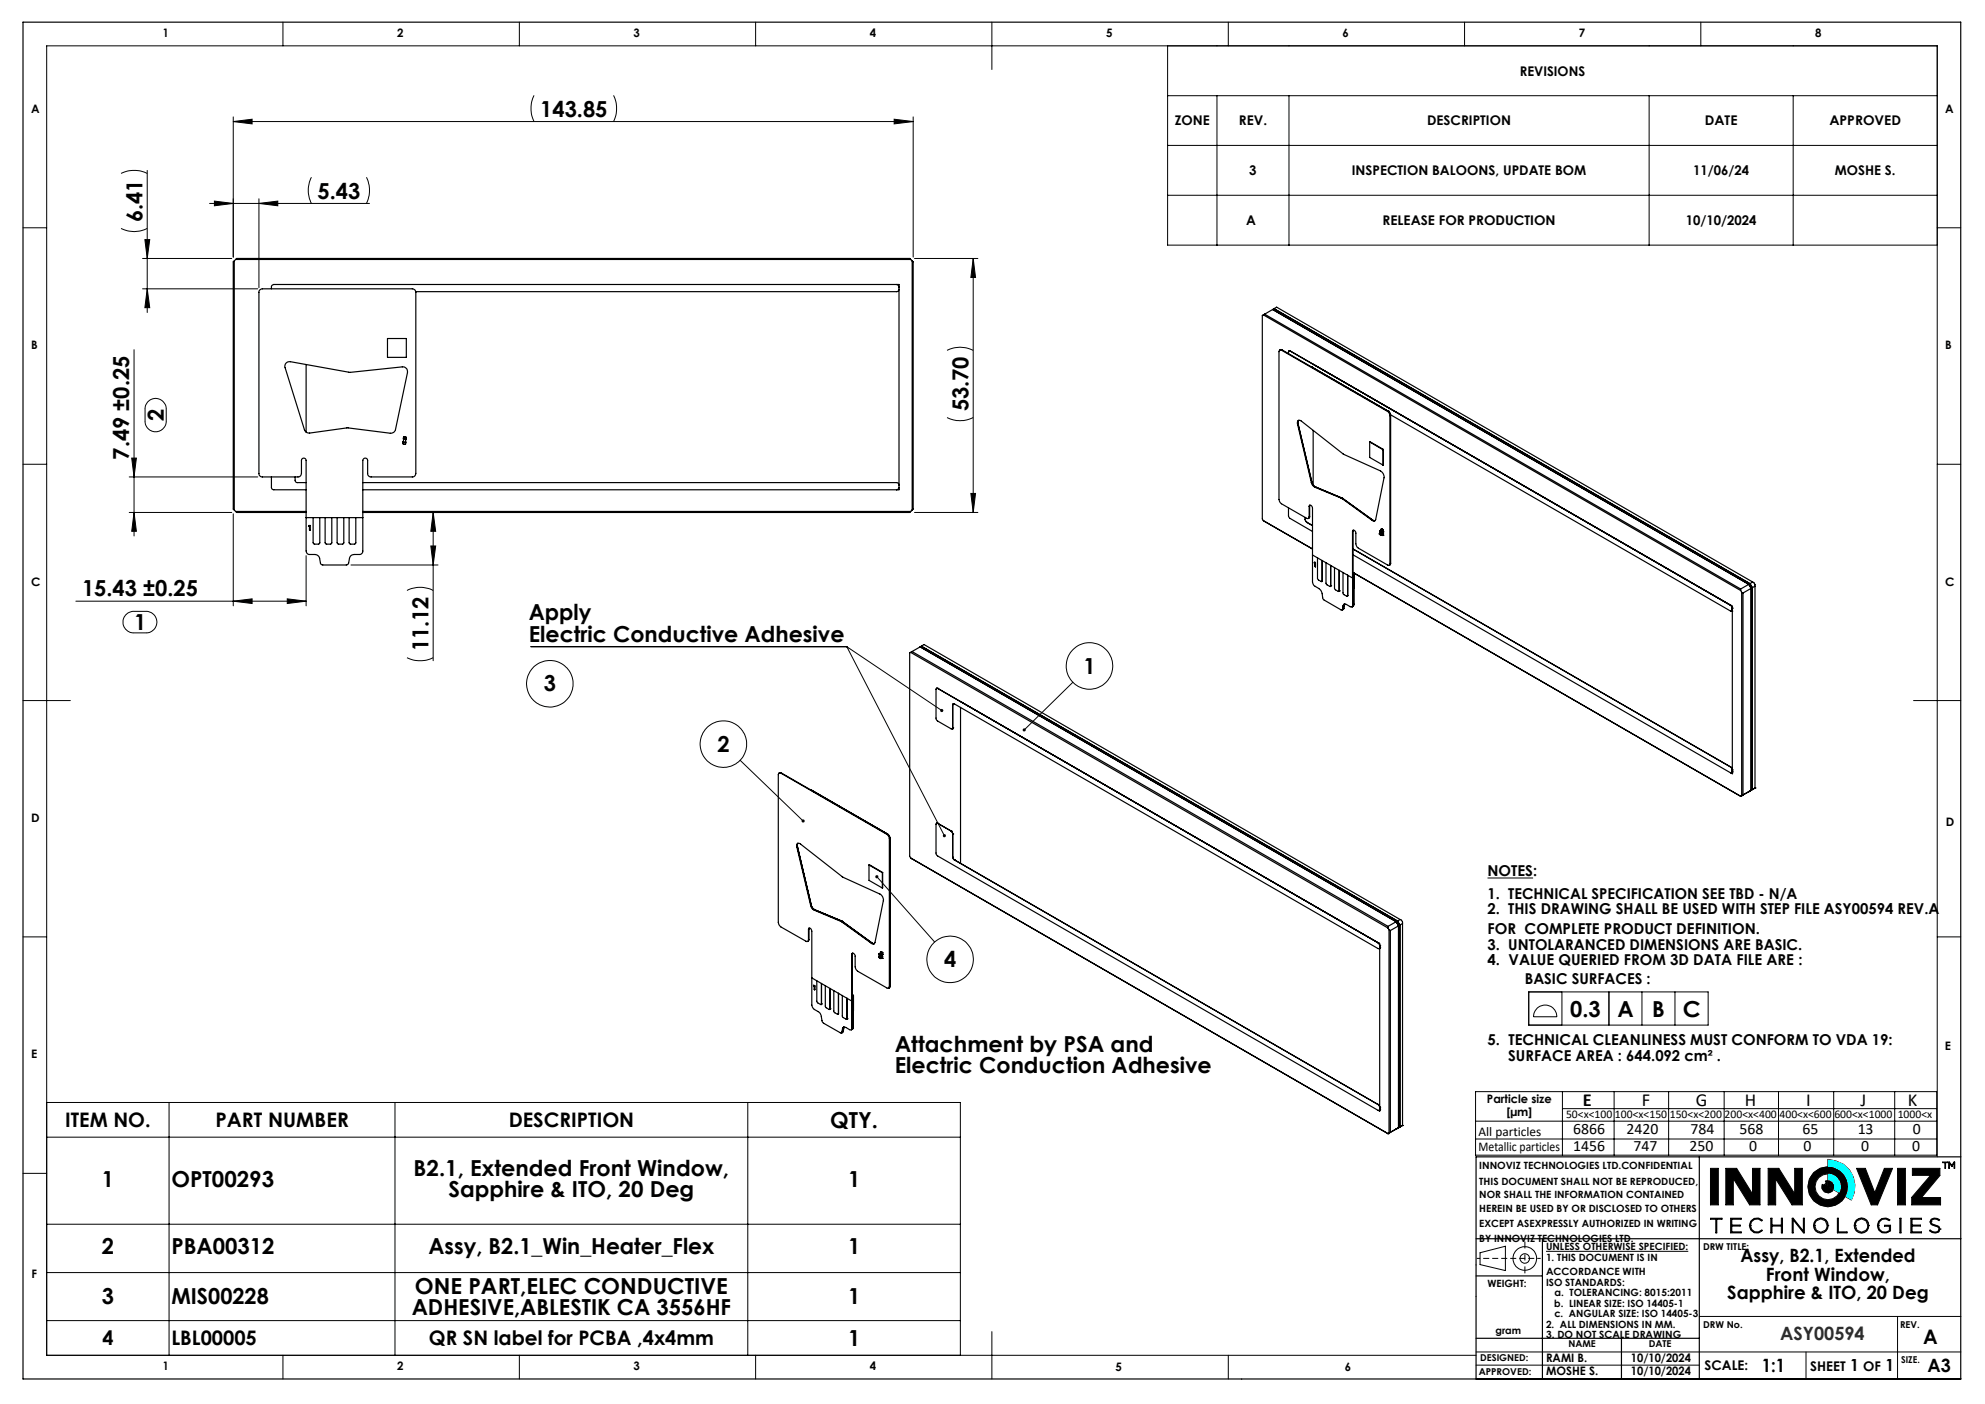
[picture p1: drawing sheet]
<svg xmlns="http://www.w3.org/2000/svg" width="420mm" height="297mm" viewBox="0 0 420 297" stroke-linecap="round" stroke-linejoin="round" font-family="sans-serif">
<g fill="none" stroke="#000" stroke-width=".25">
<path d="M49.6 55.2v52.7M49.6 55.2l-.2 .2v52.3l.2 .2M49.8 54.9l-.2 .3M49.8 54.9h142.9M49.8 54.9l.3-.2h142.4l.2 .2M192.7 54.9l.3 .3M193 55.2v52.7M193 55.2l.2 .2v52.3l-.2 .2M55 61.3l.4-.2h31.8a.72 .72 0 0 1 .8 .7v38.4a.72 .72 0 0 1-.8 .7h-8.7a.72 .72 0 0 1-.7-.7v-2.8a.51 .51 0 0 0-.5-.5 .51 .51 0 0 0-.5 .5v19.2a.72 .72 0 0 1-.8 .7h-1.1a.97 .97 0 0 0-1 .8l-.2 1.2-.4 .2h-5.2l-.3-.2-.2-1.2a1.05 1.05 0 0 0-1-.8h-1.1a.72 .72 0 0 1-.7-.7v-19.2a.49 .49 0 0 0-.5-.5 .49 .49 0 0 0-.5 .5v2.8a.72 .72 0 0 1-.8 .7h-7.5a.72 .72 0 0 1-.7-.7v-38.5zM57.4 61.1l.1-.7 .4-.2h132.3v43.4h-113.4M60.5 76.8l.4-.3h.6l12.3 2.3 11.3-1.2a1.01 1.01 0 0 1 1.1 1.2l-2.5 12.1a.98 .98 0 0 1-1.1 .7l-9-1.1-8.1 1.1a.99 .99 0 0 1-1.1-.7l-4.1-13.4zM64.8 77.1v14.3"/>
<path d="M82 71.6h4v4h-4zM189.7 60.2l.4 .2 .1 .3M190.2 61.2l-.4 .5h-101.9M267.3 66.6l-.2 .1v43.1l.2 .3M267.3 66.6l101 58.3M267.6 66.5l100.7 58.1M267.6 66.5l-.3 .1M269.3 65.5l100.7 58.1 .5 .9v42.7M269.3 65.5l-1.7 1M269.6 65.3l-.3 .2M269.6 65.3l100.7 58.2M269.6 65.3l.5-.3 100.7 58.1"/>
<path d="M271.1 74.1a.33 .33 0 0 0-.3 0 .33 .33 0 0 0-.2 .3v31.3l.2 .5 .3 .4 5.4 3a.33 .33 0 0 0 .3 .1 .33 .33 0 0 0 .2-.4M271.1 74.1l22.5 12.9M271.3 74h-.5M271.3 74l22.4 13M271.3 74l-.2 .1M272.7 74.2l.3 .1M273 74.3l-.4 .1v.4M273 74.3l93.1 53.8M273 74.3h.1M273 74.3l93.5 53.9v35.5l-.2-.2M277.5 77.6h.1M85.3 93.4l.5 .1v.2h-.5z"/>
<path d="M85.4 93.4l-.2 .4 .1 .2h.5v-.6M85.4 93v-.5l.1-.1 .5 .1-.1 .5M85.4 92.7h.5v.2l-.5-.1zM85.4 92.9l-.1 .5M85.9 92.9l-.1 .6M274.5 89.7a.5 .5 0 0 1 .1-.7 .5 .5 0 0 1 .7 .1l8.8 6.9 8 3.6a1.47 1.47 0 0 1 .7 1.5l-1.7 8.8a.44 .44 0 0 1-.4 .3 .44 .44 0 0 1-.4-.1M274.5 89.7l3 12.4M274.6 89.6l3 12.4M274.6 89.6l-.1 .1M274.6 89.6h.1M274.8 88.9l-.2 .7M277.8 91v11.5"/>
<path d="M289.8 93.5l2.8 1.6M289.8 93.5v3.3l2.8 1.6M289.8 93.5l2.9 1.6M292.6 95.1v3.3M292.7 95.1l-.1 3.3M292.7 95.1h-.1M293.6 87l.2 .2 .3 .7M293.7 87l.4 .3 .1 .6M293.7 87h.1M293.7 87h-.1M294.1 87.9v31.3M294.2 87.7l71.9 41.6h.3l.1-.2-.1 .2"/>
<path d="M294.2 87.9v31.3M294.2 87.9h-.1M294.2 87.9h.1M49.6 107.9l.2 .3M49.8 108.2l.3 .2h14.7M49.8 108.2h15M57.4 100.9v2.3l.3 .4h7.1M62.4 100.9v.8l.3 .3 2.1 .1M64.8 109.5h12M65.4 111.2h.3v.9h-.2v-.8h-.2zM66.3 109.5v5.3l.2 .3h.9l.3-.2v-5.4M68.8 109.5v5.3l.2 .3h1l.2-.2v-5.4"/>
<path d="M71.3 109.5v5.3l.3 .3h.9l.2-.2v-5.4M73.9 109.5v5.3l.2 .3h.9l.3-.2v-5.4M76.8 102.1h113l.4 .5M76.8 108.2h115.9M190.2 103.1l-.2 .4-.3 .1M192.7 108.2l-.2 .2h-115.7M193 107.9l-.3 .3M267.3 110.1l10.4 6zM272.6 107.4v1.7l.3 .5 4.8 2.8M276.2 109.9l.3 .6M276.2 109.5v.4M276.2 109.9h.1"/>
<path d="M276.5 110.5l1.2 .7M276.5 110.5h.1M277 107.1l.1-.2h.3l.3 .6 .1 15.9 .3 .5 1.4 1.1 .6 1.9 3.7 2.1 .3-.1M277 107.1v2.2M277.1 109.3l-.3 .4M277.1 107l-.1 .1M277.1 109.3h-.1M277.1 107v2.3M277.1 106.9v.1M277.5 102.1a1.37 1.37 0 0 0 .7 1M277.6 102a1.37 1.37 0 0 0 .7 1M277.6 102l-.1 .1"/>
<path d="M277.6 102h.1M277.7 117.4l8.5 4.9M278.1 119h.1M278.1 119l.2 .1M278.1 119l.2 .9M278.2 103.1l5.6 2.3M278.3 119.1v.8M278.3 103l5.6 2.3M278.3 103l-.1 .1M278.3 119.1h.1M278.4 103h-.1M278.8 118v4.4l.8 .6 .2-.1"/>
<path d="M279.8 118.6v4.3M280.6 119v4.5l.8 .6 .2-.2M281.6 119.6v4.3M283.8 105.4l.2 .1M283.9 105.3l.2 .1M283.9 105.3l-.1 .1M283.9 105.3h.1M284 105.5l6.3 4.6M284.1 105.4l6.3 4.6M284.1 105.4l-.1 .1M284.1 105.4h.1M286.2 112.4l.1-.2h.2l.4 .4v2.4l.3 .8 6.4 3.7a.33 .33 0 0 0 .4 0 .33 .33 0 0 0 .1-.3"/>
<path d="M286.2 112.4v9.9M286.3 117.4l79.8 46.1a.23 .23 0 0 0 .3 0 .23 .23 0 0 0 .1-.2M286.3 112.3v15.7M286.3 112.3l-.1 .1M286.3 112.1v.2M290.4 110l.5 .1M290.4 110l-.1 .1M290.4 110h.1M291.9 112.9l.3 .2M291.9 112.9l.3 .4M291.9 112.9h.1M291.9 112.3l.4 .2"/>
<path d="M291.9 112.3v.1M291.9 112.4l.4 .3M291.9 112.4v.5l.3 .2M292.2 113.1v.2M292.3 111.9h.1M292.3 112.1l.3 .2M292.3 112.1l-.4 .2M292.3 112.5v.2M292.3 112.7l-.1 .4M292.4 111.9l-.2 .2M292.4 113.2h.2M292.4 111.9l.2 .1"/>
<path d="M292.4 111.9h.1M292.6 113.3h.1M292.6 112.9h.1M292.6 112.8v.2zM292.6 112.9l-.4 .2M292.6 113.1l-.4 .2M292.6 112.9v.3M292.6 112l.1 .2M292.6 113.2v.1M292.6 113.2h.1M292.6 112.5h.1M292.6 112.3l-.3 .4"/>
<path d="M292.6 112.3l-.3 .2M292.6 113v.2M292.7 112.2l-.1 .7M292.7 112.2h.1M292.7 112.2l-.1 .3M294.1 119.5h.1M294.1 119.5l-.2 .1M294.2 119.2l-.1 .3M294.2 119.2h-.1M294.3 119.1l-.1 .1M192.7 138l-.2 .1v43l.2 .4M192.7 138l101 58.3"/>
<path d="M193 137.8l100.7 58.2M193 137.8l-.3 .2M194.7 136.8l100.7 58.2M194.9 136.7l-1.9 1.1M194.9 136.7l100.8 58.1M194.9 136.7l.6-.4 100.8 58.2M279.8 122.9l-.1 .1M281.6 123.9l-.1 .2M281.6 123.9h.1M282.4 120.1v4.4l.1 .2 .7 .4 .2-.1M283.3 125.1h.1M283.4 125l-.1 .1"/>
<path d="M283.4 125h.1M283.4 120.6v4.4M284.1 129h.1M284.1 129h-.1M284.2 128.8l-.1 .2M284.2 121.1v4.4l.8 .6 .2-.1v-4.3M284.2 128.8l-.1 .1M284.2 128.8h.1M284.2 128.2l-.1 .7M284.3 128.1l.1-.3-.1 .3M284.3 128.1l-.1 .7M284.3 128.1h.1"/>
<path d="M284.3 128.1l-.1 .1M284.4 128.7l-.3 .3M284.4 128.7l-.2 .1M284.5 128l-.2 .1M284.5 128l-.1 .7M284.6 127.8l-.1 .2M285.2 126l-.1 .1M286.1 128.3v.1M286.2 128.3h-.1M286.2 122.3v5.7M286.2 128a.32 .32 0 0 1-.1 .4 .32 .32 0 0 1-.4-.1l-.8-.4a.42 .42 0 0 0-.4-.1 .42 .42 0 0 0-.3 .4M286.3 128l-.2 .3"/>
<path d="M286.3 121.2h.1M286.3 128h-.1M286.3 121.1l82 47.3M286.3 127.9l-.1 .4M286.3 121.2v6.7M286.3 127.9v.1M286.4 121.2h-.1M286.5 127.8l-.3 .5M286.5 127.8l-.2 .1M286.6 121.2l-.1 6.6M286.6 124.4h-.1M366.1 128.1l.4 .6"/>
<path d="M366.1 128.1h.2l.2 .6M366.4 129.3h.1M366.5 128.7h.1M368.3 124.6v.3M368.3 124.9l.2 .4M368.5 125.3l.3 .1M368.5 125.3v43M368.8 125.4v42.8l-.3 .1M370.3 123.5l-2 1.1M370.3 123.5l.5 .8M370.8 124.3l-2 1.1M370.8 124.3v42.7"/>
<path d="M370.8 123.1l-.5 .4M370.8 123.1l.5 .5v43.1M371.3 124l-.5 .3M198.2 145.6h.2M198.4 145.6l-.4 .1 .1 6.5 .3 .3 2.8 1.7h.3l.1-.3M198.4 145.6h.1M198.4 145.6l93.5 54v35.5l-.2-.2M201.5 154.2h.1M201.6 149.1l.1-.2h.2l89.7 51.8h.2l.1-.3M201.6 153.9h.1M201.6 153.9l-.1 .3M201.7 148.9l-.1 5"/>
<path d="M203.2 149.6v33M164.9 163.5h.4M165.2 163.5a.33 .33 0 0 0-.4 0 .33 .33 0 0 0-.1 .4v31.2l.1 .4 .4 .6 5.3 3a.33 .33 0 0 0 .4 0 .33 .33 0 0 0 .2-.3M165.2 163.5l22.4 13M165.3 163.5l22.4 12.9M165.3 163.5h-.1M168.6 179.1a.49 .49 0 0 1 .1-.7 .49 .49 0 0 1 .7 .2l8.9 6.9 7.9 3.6a1.38 1.38 0 0 1 .7 1.4l-1.8 8.9a.44 .44 0 0 1-.3 .3 .44 .44 0 0 1-.4-.2M168.6 179.1l2.9 12.4M168.7 179.1l.1-.7-.1 .7M168.7 179.1l2.9 12.4M168.7 179.1h.1M168.7 179.1h-.1"/>
<path d="M168.7 179.1l3 12.3M171.6 167l-.1 .1M171.6 167l16.2 9.4M187.6 176.5l.4 .4 .2 .5M187.7 176.4l.6 .9M187.7 176.4h.1M187.7 176.4l-.1 .1M187.8 176.4l.2 .2 .3 .7M188.2 177.4v31.3M188.3 177.3h.1M188.3 177.3v31.3M188.3 177.3l-.1 .1"/>
<path d="M198.2 174.1h.1M198.2 174.1l.2 .1M198.4 174.2h-.4v6.4l.4 .5 93.2 53.8h.2l.1-.2M198.4 174.2h.1M198.4 174.2l2.8 1.6M201.2 175.8l.4 .6M201.2 175.8h.1M201.6 176.4v5l.3 .5M201.6 176.4h.1M366.1 162.2l.4 .7M366.1 162.2l-79.8-46.1 79.9 46.1M366.1 162.2h.1"/>
<path d="M366.2 162.2l.3 .7M366.4 163.5h.1M366.5 162.9h.1M366.5 163.3h.1M366.5 163.3l-.1 .2M368.3 168.4h.1M368.5 168.3l-.2 .1M370.5 167.2l-2.2 1.2M370.8 167l-.3 .2M371.3 166.7h.1M371.3 166.7l-1 .6 .5-.3M371.3 166.7l-.5 .3"/>
<path d="M171.1 196.6l.1-.3 .2 .1 .4 .6v15.6l.2 .7 1.1 .7a1.3 1.3 0 0 1 .7 1l.2 1.1 .3 .4 3.6 2 .3-.2M171.1 196.6v2.2M171.2 198.8l-.3 .3M171.2 196.5l-.1 .1M171.2 198.8h-.1M171.2 196.5v2.3M171.2 196.3v.2M171.5 191.5a1.37 1.37 0 0 0 .8 1M171.6 191.5l.4 .7 .4 .3M171.6 191.5h-.1M171.7 191.4a1.37 1.37 0 0 0 .7 1.1M171.7 191.4l-.1 .1"/>
<path d="M172.3 192.5l5.5 2.4M172.4 192.5l5.5 2.3M172.4 192.5h.1M172.4 192.5h-.1M172.4 192.5l5.6 2.3M177.8 194.9l.2 .1M177.9 194.8l.3 .1M177.9 194.8l-.1 .1M178 194.8l.2 .1M178 194.8h-.1M178 195l6.4 4.5M178.2 194.9l6.3 4.6"/>
<path d="M178.2 194.9l-.2 .1M178.2 194.9h.1M183.9 183l2.8 1.6M183.9 183v3.2l2.8 1.7M183.9 183l2.9 1.6M184.5 199.5h-.1M184.5 199.5l.5 .1-.5-.1M184.5 199.5h.1M186.7 184.6v3.3M186.8 184.6l-.1 3.3M186.8 184.6h-.1M192.7 181.5l101 58.3"/>
<path d="M192.7 181.5l.3 .2M201.9 181.9h.1M201.9 181.9l89.7 51.7M291.6 199.4l.3 .6M291.6 199.4h.1M293.7 196v.3M293.7 196.3l.2 .4M293.9 196.7l.3 .1M293.9 196.7v43M294.2 196.8v42.7l-.3 .2M295.4 195l.5 .9M295.4 195l-1.7 1"/>
<path d="M295.7 194.8l-.3 .2M295.7 194.8l.5 .9M295.9 195.9v42.6l.3-.1M295.9 195.9l-1.7 .9M296.2 195.7l-.3 .2M296.2 195.7v42.7M296.3 194.5l-.6 .3M296.3 194.5l.2 .2 .3 .3v43.1M296.8 195.4l-.6 .3M171.8 206.9l8.4 4.9M172.2 208.5l.2 .1M172.2 208.5l.2 .9"/>
<path d="M172.4 208.6v.8M172.4 208.6h.1M172.4 209.4h.1M172.8 207.5v4.4l.8 .6 .2-.1M173.7 212.5h.1M173.8 212.4v.1M173.8 212.4h.1M173.8 208v4.4M174.6 208.5v4.4l.9 .7 .1-.2M175.5 213.5h.1M175.6 213.4v.1M175.6 213.4h.1"/>
<path d="M175.6 209.1v4.3M176.4 209.5v4.5l.8 .6 .2-.1v-4.4M177.4 214.4l-.1 .2M178.1 218.5h-.1M178.2 218.4l-.1 .1M178.2 218.3l-.1 .2M178.2 210.6v4.4l.8 .6 .2-.1M178.2 218.3h.1M178.3 218.3l-.1 .1M178.3 218.3h-.1M178.3 217.6l-.1 .7M178.3 217.6h.1"/>
<path d="M178.4 217.6l.1-.3-.2 .3M178.4 217.6h-.1M178.4 217.6l-.1 .7M178.4 218.2l-.2 .2M178.4 218.2l-.1 .1M178.5 217.4l-.1 .2M178.5 217.4l-.1 .8M178.6 217.3l-.1 .1M179.1 215.6h.1M179.2 215.5l-.1 .1M179.2 215.5h.1M179.2 211.2v4.3"/>
<path d="M180.2 217.8h-.1M180.2 201.9a.41 .41 0 0 1 .6-.2 .41 .41 0 0 1 .1 .6v2.2l.3 .7 6.4 3.8a.33 .33 0 0 0 .4 0 .33 .33 0 0 0 .2-.3M180.2 217.8h.1M180.2 201.9v9.9M180.2 211.8l.1 5.7M180.3 217.5a.32 .32 0 0 1-.2 .3 .32 .32 0 0 1-.4 0l-.7-.5a.42 .42 0 0 0-.5 0 .42 .42 0 0 0-.2 .3M180.3 217.4l-.1 .4M180.3 210.5l.3 .1M180.3 210.4l.3 .2M180.3 201.8v15.6M180.3 210.7h.1M180.3 217.4h.1"/>
<path d="M180.3 201.8l-.1 .1M180.3 217.4v.1M180.4 217.4l-.2 .4M180.4 210.7v6.7M180.4 201.6l-.1 .2M180.6 217.3l-.1 .3-.3 .2M180.6 210.6v6.7M180.6 210.6l-.2 .1M180.6 217.3l-.2 .1M180.6 210.6h.1M180.6 210.6v3.3M185.9 202.3v.2l.4 .3"/>
<path d="M185.9 202.3h.1M185.9 202.3l.4 .3M186 201.8v.1M186 201.8l.3 .2M186 201.9l.3 .2M186 201.8l.3-.3 .4 .3M186 201.9l-.1 .4M186.3 202.6v.2M186.3 201.3h.1M186.3 202v.1M186.3 202.1v.5M186.4 201.3v.1"/>
<path d="M186.4 202.7h.3M186.4 201.4h-.1v.2M186.4 201.4h.1M186.4 201.4l.3 .1M186.6 202.7h.1M186.6 202.4h.1M186.6 202.3l.1 .2M186.6 202.4l-.3 .2M186.6 202.4v.2l-.3 .2M186.7 201.5l.1 .2M186.7 202.7h-.1M186.7 201.5v.2"/>
<path d="M186.7 201.5h.1M186.7 202.7h.1M186.7 202.5v.2M186.7 202.5h.1M186.7 201.8v.1M186.7 201.8l-.4 .2M186.7 201.9l-.4 .2M186.7 201.9l-.1 .5M186.7 201.9h.1M186.7 201.7v.2M186.7 201.7h.1M186.8 201.7l-.1 .2"/>
<path d="M188.1 209h-.1M188.3 208.6l-.2 .4M188.3 208.6l-.1 .1M188.3 208.6h.1M291.8 200.7h.1M291.9 200h.1M291.9 200.4h.1M291.9 200.4l-.1 .3M291.6 233.6l.3 .6M291.6 233.6h.1M291.8 234.9h.1M291.9 234.2h.1"/>
<path d="M291.9 234.7h.1M291.9 234.7l-.1 .2M293.7 239.8h.1M293.9 239.7l-.2 .1M296.2 238.4l-2.5 1.4M296.8 238.1h.1M296.8 238.1l-.5 .3M296.8 238.1l-1.4 .7M359.6 244.7v47M414.9 244.7h-102.6v47M312.3 262h102.6M312.3 269.9h14.1"/>
<path d="M326.4 262v29.8M262.7 291.7v.1M312.3 283.1h47.3M343.1 283.1v8.6M414.9 291.7v-287h-410v287h410"/>
</g>
<g fill="none" stroke="#000" stroke-width=".21">
<path d="M59.9 4.7v5M109.9 4.7v5M159.9 4.7v5M209.9 4.7v10M259.9 4.7v5M309.9 4.7v5M359.9 4.7v5M4.9 48.2h5M409.9 48.2h5M4.9 98.2h5M409.9 98.2h5M4.9 148.2h10"/>
<path d="M404.9 148.2h10M4.9 198.2h5M409.9 198.2h5M312.2 230.9h97.6v13.5h-97.6zM312.2 237.2h97.6M330.6 230.9v13.5M330.6 234.5h79.2M341.5 230.9v13.5M353.1 230.9v13.5M364.8 230.9v13.5M376.3 230.9v13.5M388 230.9v13.5"/>
<path d="M400.9 230.9v13.5M4.9 248.2h5M312.2 240.9h97.6M361.9 247.2h1.7v7.7h-1.7zM361.9 257.7h2.4v.2h-1v2.9h-.3v-2.9h-1.1zM365.2 247.2h2.3l3.3 5.3v-5.3h1.6v7.7h-2.2l-3.4-5.5-.1 5.5h-1.5zM366.2 257.7h2.2v.2h-2v1.2h1.8v.3h-1.8v1.2h2v.2h-2.2zM370.1 259.3h.1M370.1 259.3l.3-1 .8-.6h.9l.8 .4-.2 .2-.7-.4h-.8l-.6 .5-.2 .9M370.1 259.3l.3 .9 .8 .6h.9l.8-.5-.1-.1-.7 .4h-.8l-.7-.5-.2-.8M370.4 259.3h.1M374.7 257.7h.2v1.4h2v-1.4h.3v3.1h-.3v-1.4h-2v1.4h-.2z"/>
<path d="M375.7 249.4h.1M375.7 249.4v5.5h-1.6v-7.7h2.3l3.3 5.3M375.7 249.4l3.5 5.5h2.2v-7.7h-1.7v5.3M379.2 257.7h.2l2.2 2.7v-2.7h.2v3.1h-.2l-2.2-2.7v2.7h-.2zM379.7 252.5h.1M383.7 259.3h.1M383.7 259.3a1.55 1.55 0 0 1 1.6-1.7 1.55 1.55 0 0 1 1.5 1.7M383.7 259.3a1.55 1.55 0 0 0 1.6 1.6 1.55 1.55 0 0 0 1.5-1.6M384 259.3h.1M384 259.3v-.6l.3-.4 1-.5 .9 .5 .4 1M384 259.3l.3 .9 1 .5 .9-.5 .4-.9M386.2 249.8l.9-.1 .7 .6 .3 .8-.4 .9-.8 .4-.9-.3-.5-.7 .1-.9 .4 .1 .3-.3z"/>
<path d="M386.6 259.3h.1M386.8 245.2a5.7 5.7 0 0 1 4.9 8.7l-4.9-2.9zM386.8 259.3h.1M388.8 257.7h.2v2.9h1.8v.2h-2zM392.3 259.3h.1M392.3 259.3a1.55 1.55 0 0 1 1.6-1.7 1.55 1.55 0 0 1 1.5 1.7M392.3 259.3a1.55 1.55 0 0 0 1.6 1.6 1.55 1.55 0 0 0 1.5-1.6M392.6 259.3h.1M392.6 259.3v-.6l.3-.4 1-.5 .9 .5 .4 1M392.6 259.3l.3 .9 1 .5 .9-.5 .4-.9M392.8 247.2h1.9l2 5.1 2-5.1h1.7l-3.1 7.7h-1.4zM395.2 259.3h.1"/>
<path d="M395.4 259.3h.1M396.7 252.3h.1M397.2 259.3h.1M397.2 259.3a1.59 1.59 0 0 1 1-1.5 1.59 1.59 0 0 1 1.7 .3l-.2 .1-.7-.3h-.7l-.6 .6-.2 .8M397.2 259.3l.3 .9 .7 .6h1l.8-.4v-1.2h-1.3v.2h1.1v.9l-.7 .3h-.8l-.6-.6-.2-.7M397.5 259.3h.1M401.5 247.2h1.7v7.7h-1.7zM402 257.7h.2v3.1h-.2zM404.3 257.7h2.2v.2h-1.9v1.2h1.7v.3h-1.7v1.2h1.9v.2h-2.2zM404.6 247.2h5.9v1.5l-3.9 4.6h4v1.6h-6.1v-1.6l4-4.7h-3.9zM408.3 258.5h.1M408.3 258.5l.3 .5 1.3 .5 .4 .5"/>
<path d="M408.6 258.4h.1M408.6 258.4a1.01 1.01 0 0 1 1.7-.2l.1-.2a1.24 1.24 0 0 0-2.1 .5M408.6 258.4l.1 .4 .3 .2 1.2 .4 .3 .6M409.9 244.7v-235h-400v277h302.4M410.5 260l-.3 .6-.7 .2-.7-.1-.6-.4 .2-.1 .5 .3 .5 .1 .6-.1 .3-.5M410.5 260h.1M411.1 245.8h1v.2h-.4v1.1h-.2v-1.1h-.4zM412.3 245.8l.7 .7 .6-.7v1.3h-.1v-1l-.5 .7-.5-.7v1h-.2zM413 246.8h.1M313.2 265l5.3-1.4v5.2l-5.3-1.3zM359.6 278.5h55.3M401.5 278.5v13.2"/>
<path d="M410.3 260h.1M59.9 286.7v5M109.9 286.7v5M159.9 286.7v5M209.9 281.7v10M259.9 286.7v5M312.3 288.8h47.3M312.3 286h102.6M382.1 286v5.7"/>
<circle cx="386.8" cy="251" r="4.2"/>
<circle cx="386.8" cy="251" r="2.73"/>
<circle cx="322.6" cy="266.2" r="1"/>
<circle cx="322.6" cy="266.2" r="2.49"/>
</g>
<path d="M322.6 262.6v6.8" fill="none" stroke="#000" stroke-width=".21" stroke-dasharray="15.2 1.3 1.3 1.3" stroke-dashoffset="13.8" stroke-linecap="butt"/>
<path d="M312.5 266.2h13.5" fill="none" stroke="#000" stroke-width=".21" stroke-dasharray="1.3 .6" stroke-dashoffset=".5" stroke-linecap="butt"/>
<g fill="#000">
<path d="M361.9 247.2v7.7h1.7v-7.7zM374.1 247.2v7.7h1.6v-5.5l3.5 5.5h2.2v-7.7h-1.7v5.3l-3.3-5.3zM383.8 248a4.2 4.2 0 0 0 .4 6.4 4.2 4.2 0 0 0 6.3-1.3l-1.4-.8a2.73 2.73 0 0 1-4.7 .1 2.73 2.73 0 0 1 2.4-4.1v-1.5a4.2 4.2 0 0 0-3 1.2zM386.8 246.8v1.5a2.71 2.71 0 0 1 2.3 4l1.4 .8a4.2 4.2 0 0 0-3.7-6.3zM386.2 249.8l.2 .5-.2 .3h-.4l-.2-.1a1.33 1.33 0 0 0 .6 1.7 1.33 1.33 0 0 0 1.7-.5l-1.1-.7v-1.3zM392.8 247.2l3.1 7.7h1.4l3.1-7.7h-1.7l-2 5.1-2-5.1zM401.5 247.2v7.7h1.7v-7.7zM404.6 247.2v1.4h3.9l-4 4.7v1.6h6.1v-1.6h-4l3.9-4.6v-1.5z" fill-rule="evenodd"/>
<path d="M365.2 247.2h2.3l3.3 5.3v-5.3h1.6v7.7h-2.2l-3.4-5.5-.1 5.5h-1.5z" fill-rule="evenodd"/>
<path d="M386.8 249.7v1.3l1.1 .7a1.36 1.36 0 0 0-1.1-2zM411.1 245.8v.2h.4v1.1h.2v-1.1h.4v-.2zM361.9 257.7v.2h1.1v2.9h.3v-2.9h1v-.2zM366.2 257.7v3.1h2.2v-.2h-2v-1.2h1.8v-.3h-1.8v-1.2h2v-.2zM370.6 258.1a1.61 1.61 0 0 0 0 2.3 1.61 1.61 0 0 0 2.3-.1l-.1-.1a1.37 1.37 0 0 1-2 .1 1.37 1.37 0 0 1 0-2 1.37 1.37 0 0 1 1.9 0l.2-.2a1.66 1.66 0 0 0-2.3 0zM374.7 257.7v3.1h.2v-1.4h2v1.4h.3v-3.1h-.3v1.4h-2v-1.4zM383.9 259.2a1.37 1.37 0 0 1 2.7 0 1.37 1.37 0 0 1-2.7 0zM383.7 259.2a1.6 1.6 0 0 0 3.2 0 1.6 1.6 0 0 0-3.2 0zM388.8 257.7v3.1h2v-.2h-1.8v-2.9zM392.9 258.3a1.35 1.35 0 0 1 2 0 1.35 1.35 0 0 1-.3 2 1.35 1.35 0 0 1-1.9-.4l-.1-.8zM392.3 259.2a1.6 1.6 0 0 0 3.2 0 1.6 1.6 0 0 0-3.2 0zM397.8 258a1.64 1.64 0 0 0-.2 2.4 1.64 1.64 0 0 0 2.4 0v-1.2h-1.3v.2h1.1v.9a1.38 1.38 0 0 1-1.9 0 1.38 1.38 0 0 1-.1-1.9 1.38 1.38 0 0 1 1.9-.2l.2-.1a1.73 1.73 0 0 0-2.1-.1zM402 257.7v3.1h.2v-3.1zM404.3 257.7v3.1h2.2v-.2h-1.9v-1.2h1.7v-.3h-1.7v-1.2h1.9v-.2zM379.2 257.7h.2l2.2 2.7v-2.7h.2v3.1h-.2l-2.2-2.7v2.7h-.2zM408.5 258a1.51 1.51 0 0 1 1.9 0l-.2 .2a.91 .91 0 0 0-.9-.4 .91 .91 0 0 0-.7 .7l.2 .4 1.2 .4 .4 .3a.92 .92 0 0 1-.2 1.1 .92 .92 0 0 1-1.1 .1l-.7-.3-.2-.2 .2-.1a1.13 1.13 0 0 0 1.9-.1l-.2-.5-1.2-.4-.5-.3-.1-.4zM412.3 245.8l.7 .7 .6-.7v1.3h-.1v-1l-.5 .7-.5-.7v1h-.2z" fill-rule="evenodd"/>
</g>
<path d="M386.8 248.3v1.4a1.36 1.36 0 0 1 1.1 2l1.2 .6a2.71 2.71 0 0 0-2.3-4zM386.8 245.2v1.6a4.2 4.2 0 0 1 3.7 6.3l1.2 .8a5.8 5.8 0 0 0-4.9-8.7z" fill-rule="evenodd" fill="#0ff"/>
<g fill="none" stroke="#000" stroke-width=".21">
<path d="M247.1 9.7h162.8v42.2h-162.8zM25.6 36.7a6.4 6.4 0 0 1 5.6 0M31.2 36.1v30M49.4 24.7v29.7M49.4 25.7h143.8M49.4 25.7l3.9-.5v1zM65.9 37.5a6.1 6.1 0 0 0 0 5.5M77.5 37.5a6.4 6.4 0 0 1 0 5.5M113 20.2a6.4 6.4 0 0 0 0 5.5M129.8 20.2a6.4 6.4 0 0 1 0 5.5M189.2 25.2l4 .5-4 .5zM193.2 24.7v29.7"/>
<path d="M247.1 20.2h162.8M247.1 30.8h162.8M257.5 20.2v31.7M272.7 20.2v31.7M348.9 20.2v31.7M379.4 20.2v31.7M25.6 48.3a6.1 6.1 0 0 0 5.6 0M30.2 54.7h18.8M30.7 50.7h1l-.5 4zM44.3 43h33.9M45.4 42.5l4 .5-4 .5zM54.8 43l4-.5v1z"/>
<path d="M54.8 42v18.9M193.5 54.7h13.4M205.9 54.7l.5 4h-1zM205.9 54.7v53.7M247.1 41.3h162.8M28.4 74v39.4M30.2 61.1h24.3M31.2 61.1l.5 4h-1zM200.4 74.1a6.1 6.1 0 0 1 5.5 0M27.9 96.9h1l-.5 4zM31.3 85a2.26 2.26 0 0 1 2.5-.5 2.26 2.26 0 0 1 1.4 2v2.6a2.24 2.24 0 0 1-2.3 2.2 2.24 2.24 0 0 1-2.2-2.2v-2.6a2.08 2.08 0 0 1 .6-1.5zM200.4 88.3a6.1 6.1 0 0 0 5.5 0"/>
<path d="M27.3 108.4h21.7M27.3 100.9h27.2M28.4 108.4l.5 4h-1zM49.4 108.7v19.5M64.8 117.5v10.7M74.3 119.5h18.4M91.2 115.5h1l-.5 4zM91.7 108.4v31.4M91.7 108.4l.5 4h-1zM193.5 108.4h13.4M205.4 104.4h1l-.5 4zM16.1 127.2h48.7"/>
<path d="M26.6 130.1l.5-.4 .8-.3 3-.1a2.28 2.28 0 0 1 2.3 2.3 2.28 2.28 0 0 1-2.3 2.3h-2.6a2.28 2.28 0 0 1-2.1-1.4 2.28 2.28 0 0 1 .4-2.4zM49.4 127.2l3.9-.5v1zM60.8 126.7l4 .5-4 .5zM86.1 139.1a6.4 6.4 0 0 0 5.6 0M86.1 124.9a6.1 6.1 0 0 1 5.6 0M112.3 136.8h66.9M179.2 136.8l20.1 13.5M179.2 136.8l20.6 40M227 144.3l-10.3 10.1M156.6 160.8l13.3 12.9M185.5 185.5l12.3 13.8M314.7 185.7h9.7"/>
<path d="M323.5 209.8h37.9v7h-37.9zM325.3 213.3a2.5 2.5 0 0 1 2.6-.5 2.5 2.5 0 0 1 1.5 2.3h-4.9a2.39 2.39 0 0 1 .8-1.8zM330.5 209.8v7M340.4 209.8v7M347.4 209.8v7M354.4 209.8v7M9.9 233.2h193.3v53.5h-193.3zM35.8 233.2v53.5M83.6 233.2v53.5M158.2 233.2v53.5M9.9 240.6h193.3M9.9 259h193.3"/>
<path d="M9.9 269.2h193.3M9.9 279.4h193.3M327.1 264.7h30.1"/>
<circle cx="116.4" cy="144.6" r="4.9"/>
<circle cx="153.1" cy="157.4" r="4.9"/>
<circle cx="230.5" cy="140.9" r="4.9"/>
<circle cx="201" cy="203" r="4.9"/>
</g>
<g fill="#000">
<path d="M49.4 25.7l3.9-.5v1zM189.2 25.2l4 .5-4 .5zM216.5 154.1l-.1 .3 .1 .3 .2-.3-.2 .3a.33 .33 0 0 0 .4 0 .33 .33 0 0 0 .1-.5 .33 .33 0 0 0-.5-.1zM199 150.1a.34 .34 0 0 0 .1 .4 .34 .34 0 0 0 .4 0l-.2-.2 .2 .2 .1-.3a.33 .33 0 0 0-.6-.1zM199.6 176.5l-.1 .2a.33 .33 0 0 0 .1 .3 .33 .33 0 0 0 .4 .1l-.2-.3 .2 .3 .1-.2a.34 .34 0 0 0-.1-.4 .34 .34 0 0 0-.4 0zM169.7 173.5h-.1a.35 .35 0 0 0 .1 .4 .35 .35 0 0 0 .5 0l-.3-.2 .3 .2 .1-.1a.35 .35 0 0 0-.2-.4 .35 .35 0 0 0-.4 .1zM185.3 185.2a.33 .33 0 0 0 0 .6 .33 .33 0 0 0 .5-.3 .33 .33 0 0 0-.4-.3l.1 .3z"/>
<path d="M54.8 43l4-.5v1zM45.4 42.5l4 .5-4 .5zM60.8 126.7l4 .5-4 .5zM49.4 127.2l3.9-.5v1z"/>
<path d="M205.9 54.7l.5 4h-1zM205.4 104.4h1l-.5 4zM30.7 50.7h1l-.5 4zM31.2 61.1l.5 4h-1zM27.9 96.9h1l-.5 4zM28.4 108.4l.5 4h-1z"/>
<path d="M91.2 115.5h1l-.5 4zM91.7 108.4l.5 4h-1z"/>
</g>
<g font-size="4.7">
<text x="114.3" y="24.7">143.85</text>
<text x="30.2" y="47" transform="rotate(-90 30.2 47)">6.41</text>
<text x="67.2" y="42">5.43</text>
<text x="34.7" y="89" transform="rotate(-90 34.7 89)">2</text>
<text x="204.9" y="87" transform="rotate(-90 204.9 87)">53.70</text>
<text x="27.4" y="97.2" transform="rotate(-90 27.4 97.2)">7.49 ±0.25</text>
<text x="17.4" y="126.1">15.43 ±0.25</text>
<text x="111.9" y="131.2">Apply</text>
<text x="28.4" y="133.2">1</text>
<text x="90.7" y="137.8" transform="rotate(-90 90.7 137.8)">11.12</text>
<text x="111.9" y="135.7">Electric Conductive Adhesive</text>
<text x="229.2" y="142.5">1</text>
<text x="115.1" y="146.3">3</text>
<text x="151.8" y="159">2</text>
<text x="199.7" y="204.6">4</text>
<text x="332.2" y="215.1">0.3</text>
<text x="342.2" y="215.1">A</text>
<text x="349.6" y="215.1">B</text>
<text x="356" y="215.1">C</text>
<text x="189.3" y="222.5">Attachment by PSA and</text>
<text x="189.3" y="227">Electric Conduction Adhesive</text>
<text x="175.7" y="238.6">QTY.</text>
<text x="21.5" y="251">1</text>
<text x="36.3" y="251">OPT00293</text>
<text x="87.5" y="248.7">B2.1, Extended Front Window,</text>
<text x="179.4" y="251">1</text>
<text x="94.9" y="253.3">Sapphire &amp; ITO, 20 Deg</text>
<text x="21.5" y="265.3">2</text>
<text x="36.3" y="265.3">PBA00312</text>
<text x="90.7" y="265.3">Assy, B2.1_Win_Heater_Flex</text>
<text x="179.4" y="265.3">1</text>
<text x="21.5" y="275.9">3</text>
<text x="36.3" y="275.9">MIS00228</text>
<text x="87.8" y="273.7">ONE PART,ELEC CONDUCTIVE</text>
<text x="179.4" y="275.9">1</text>
<text x="87.1" y="278.2">ADHESIVE,ABLESTIK CA 3556HF</text>
<text x="179.4" y="284.7">1</text>
</g>
<g font-size="4.2">
<text x="13.8" y="238.4">ITEM NO.</text>
<text x="45.6" y="238.4">PART NUMBER</text>
<text x="107.6" y="238.4">DESCRIPTION</text>
<text x="21.7" y="284.5">4</text>
<text x="36.3" y="284.5">LBL00005</text>
<text x="90.8" y="284.5">QR SN label for PCBA ,4x4mm</text>
<text x="406.9" y="284.3">A</text>
</g>
<g font-size="3.9">
<text x="334.9" y="234">E</text>
<text x="347.4" y="234">F</text>
<text x="358.8" y="234">G</text>
<text x="369.2" y="234">H</text>
<text x="382.1" y="234">I</text>
<text x="393.6" y="234">J</text>
<text x="403.7" y="234">K</text>
<text x="368.3" y="267">Assy, B2.1, Extended</text>
<text x="365.5" y="274.8">Sapphire &amp; ITO, 20 Deg</text>
<text x="373.6" y="270.9">Front Window,</text>
<text x="372.8" y="290.2">1:1</text>
<text x="407.8" y="290.3">A3</text>
</g>
<text font-size="3.9" fill="#2c2c2c" x="376.7" y="283.5">ASY00594</text>
<g font-size="3.5">
<text x="391.5" y="290">1</text>
<text x="398.9" y="290">1</text>
</g>
<g font-size="3.3">
<text x="332.9" y="239.9">6866</text>
<text x="344.1" y="239.9">2420</text>
<text x="357.7" y="239.9">784</text>
<text x="368" y="239.9">568</text>
<text x="381.4" y="239.9">65</text>
<text x="393.1" y="239.9">13</text>
<text x="404.7" y="239.9">0</text>
<text x="332.9" y="243.6">1456</text>
<text x="345.6" y="243.6">747</text>
<text x="357.5" y="243.6">250</text>
<text x="370.1" y="243.6">0</text>
<text x="381.6" y="243.6">0</text>
<text x="393.8" y="243.6">0</text>
<text x="404.6" y="243.6">0</text>
</g>
<g font-size="3.2">
<text x="314.7" y="185.4">NOTES:</text>
<text x="314.7" y="190.2">1. TECHNICAL SPECIFICATION SEE TBD - N/A</text>
<text x="314.7" y="193.4">2. THIS DRAWING SHALL BE USED WITH STEP FILE ASY00594 REV.A</text>
<text x="314.7" y="197.6">FOR COMPLETE PRODUCT DEFINITION.</text>
<text x="314.7" y="200.9">3. UNTOLARANCED DIMENSIONS ARE BASIC.</text>
<text x="314.7" y="204.2">4. VALUE QUERIED FROM 3D DATA FILE ARE :</text>
<text x="322.6" y="208">BASIC SURFACES :</text>
<text x="314.7" y="221.2">5. TECHNICAL CLEANLINESS MUST CONFORM TO VDA 19:</text>
<text x="319.1" y="224.4">SURFACE AREA : 644.092 cm² .</text>
</g>
<g font-size="2.8">
<text x="321.6" y="16">REVISIONS</text>
<text x="248.6" y="26.5">ZONE</text>
<text x="262.1" y="26.5">REV.</text>
<text x="302" y="26.5">DESCRIPTION</text>
<text x="360.7" y="26.5">DATE</text>
<text x="387.1" y="26.5">APPROVED</text>
<text x="264.3" y="37.1">3</text>
<text x="286" y="37.1">INSPECTION BALOONS, UPDATE BOM</text>
<text x="358.3" y="37.1">11/06/24</text>
<text x="388.2" y="37.1">MOSHE S.</text>
<text x="263.7" y="47.6">A</text>
<text x="292.5" y="47.6">RELEASE FOR PRODUCTION</text>
<text x="356.7" y="47.6">10/10/2024</text>
<text x="312.8" y="240.3">All particles</text>
<text x="312.8" y="243.6">Metallic particles</text>
<text x="360.7" y="289.9">SCALE:</text>
<text x="383" y="290">SHEET</text>
<text x="394.3" y="290">OF</text>
</g>
<g font-size="2.5">
<text x="34.5" y="7.9">1</text>
<text x="84.1" y="7.9">2</text>
<text x="134.1" y="7.9">3</text>
<text x="184.1" y="7.9">4</text>
<text x="234.1" y="7.9">5</text>
<text x="284.1" y="7.9">6</text>
<text x="334.1" y="7.9">7</text>
<text x="384.1" y="7.9">8</text>
<text x="6.6" y="23.9">A</text>
<text x="411.6" y="23.9">A</text>
<text x="6.6" y="73.9">B</text>
<text x="411.6" y="73.9">B</text>
<text x="6.6" y="123.9">C</text>
<text x="411.6" y="123.9">C</text>
<text x="6.6" y="173.9">D</text>
<text x="411.7" y="174.7">D</text>
<text x="6.6" y="223.9">E</text>
<text x="411.5" y="222.2">E</text>
<text x="314.6" y="233.3">Particle size</text>
<text x="318.8" y="236">[µm]</text>
<text x="331.4" y="236.6">50&lt;x&lt;100 100&lt;x&lt;150 150&lt;x&lt;200 200&lt;x&lt;400 400&lt;x&lt;600 600&lt;x&lt;1000 1000&lt;x</text>
<text x="6.7" y="270.4">F</text>
<text x="34.5" y="289.9">1</text>
<text x="84.1" y="289.9">2</text>
<text x="134.1" y="289.9">3</text>
<text x="184.1" y="289.9">4</text>
<text x="236" y="290.1">5</text>
<text x="284.5" y="290.1">6</text>
<text x="327.1" y="288.2">RAMI B.</text>
<text x="327.1" y="290.9">MOSHE S.</text>
<text x="345.1" y="288.2">10/10/2024</text>
<text x="345.1" y="290.9">10/10/2024</text>
</g>
<g font-size="2.1">
<text x="313" y="247.3">INNOVIZ TECHNOLOGIES LTD.CONFIDENTIAL</text>
<text x="313" y="250.7">THIS DOCUMENT SHALL NOT BE REPRODUCED,</text>
<text x="313" y="253.3">NOR SHALL THE INFORMATION CONTAINED</text>
<text x="313" y="256.5">HEREIN BE USED BY OR DISCLOSED TO OTHERS</text>
<text x="313" y="259.6">EXCEPT ASEXPRESSLY AUTHORIZED IN WRITING</text>
<text x="313" y="262.7">BY INNOVIZ TECHNOLOGIES LTD.</text>
<text x="327.1" y="264.5">UNLESS OTHERWISE SPECIFIED:</text>
<text x="327.1" y="266.7">1. THIS DOCUMENT IS IN</text>
<text x="327.1" y="269.8">ACCORDANCE WITH</text>
<text x="314.7" y="272.2">WEIGHT:</text>
<text x="327.1" y="272">ISO STANDARDS:</text>
<text x="328.9" y="274.2">a. TOLERANCING: 8015:2011</text>
<text x="327.1" y="280.9">2. ALL DIMENSIONS IN MM.</text>
<text x="328.9" y="276.5">b. LINEAR SIZE: ISO 14405-1</text>
<text x="328.9" y="278.7">c. ANGULAR SIZE: ISO 14405-3</text>
<text x="316.4" y="282.2">gram</text>
<text x="327.1" y="283.1">3. DO NOT SCALE DRAWING</text>
</g>
<g font-size="2">
<text x="360.3" y="264.4">DRW TITLE:</text>
<text x="360.4" y="280.9">DRW No.</text>
<text x="402" y="280.9">REV.</text>
<text x="313.2" y="287.9">DESIGNED:</text>
<text x="331.9" y="285">NAME</text>
<text x="348.9" y="285">DATE</text>
<text x="312.9" y="290.9">APPROVED:</text>
<text x="402.3" y="288.3">SIZE.</text>
</g>
</svg>
